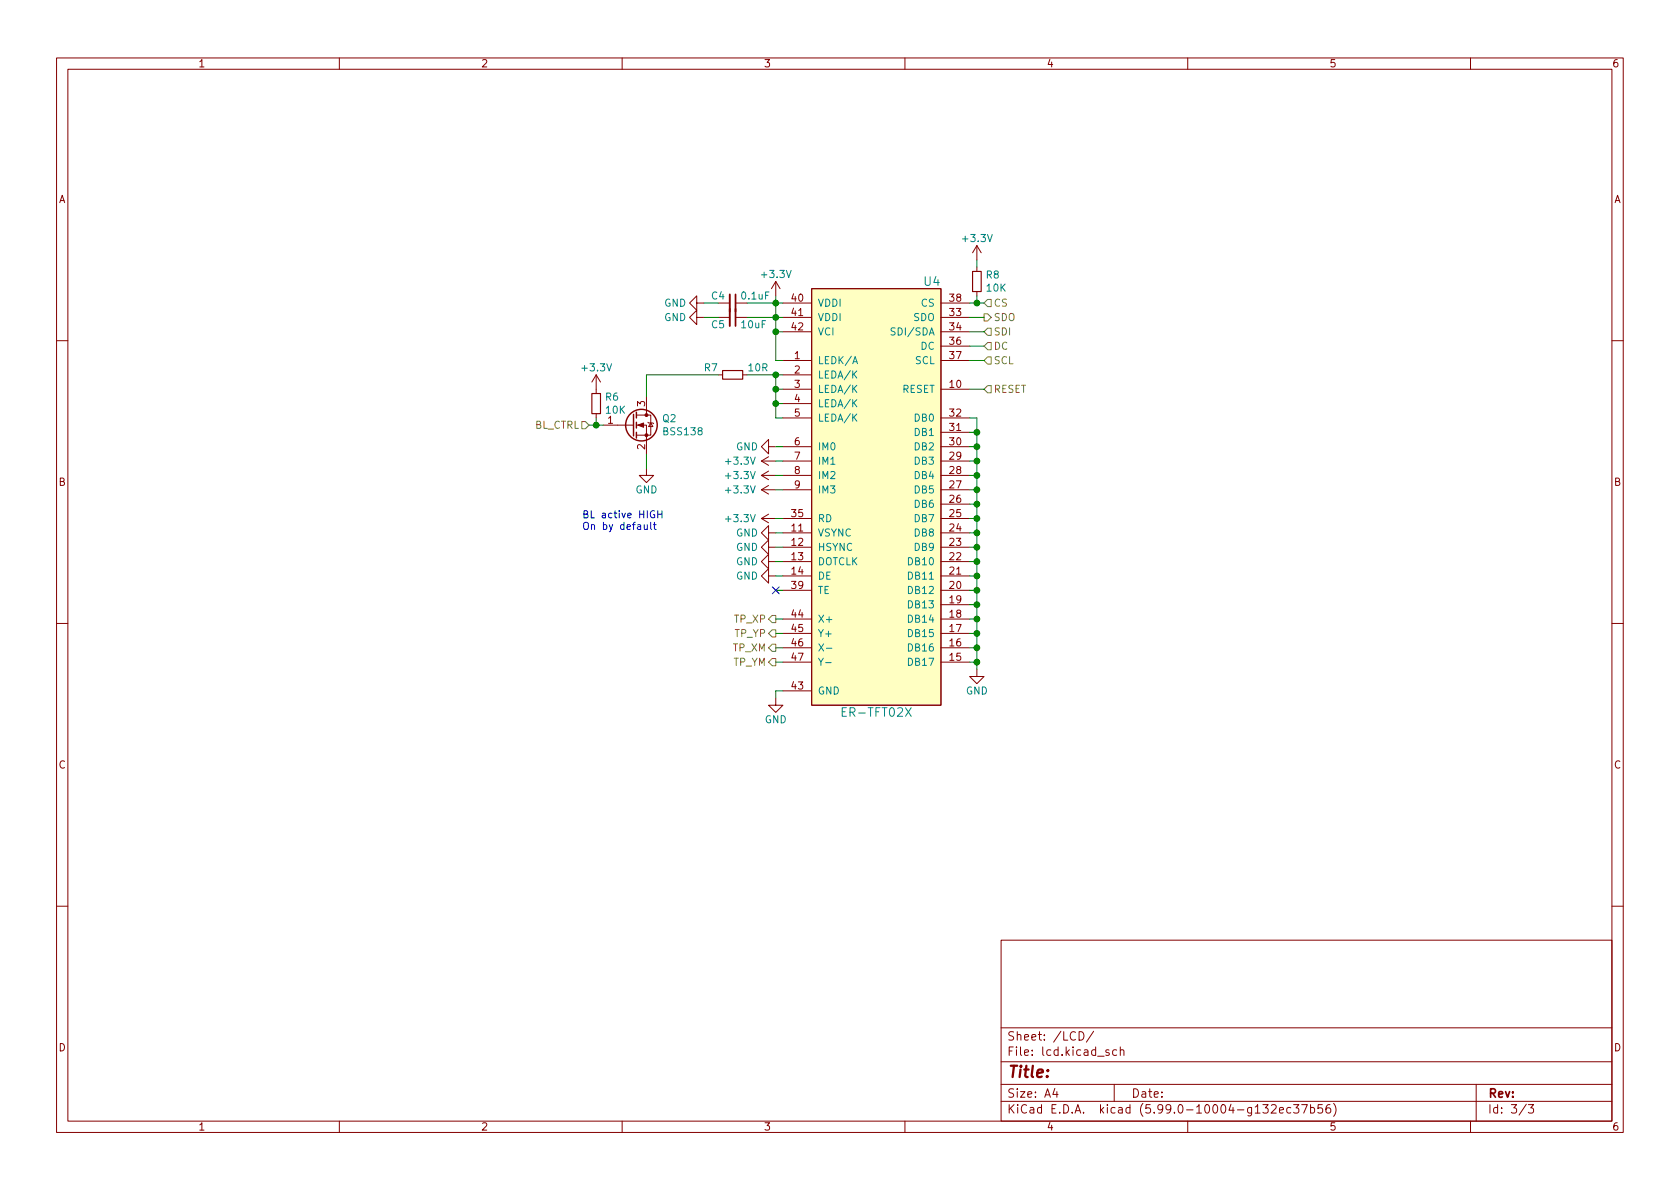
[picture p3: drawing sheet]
<svg xmlns="http://www.w3.org/2000/svg" width="297mm" height="210mm" viewBox="0 0 297 210" stroke-linecap="round" stroke-linejoin="round" font-family="sans-serif">
<g fill="none" stroke="#840000" stroke-width=".18">
<path d="M10 10.2h277v190.1h-277zM12 12.2h273v186.1h-273zM60 10.2v2M110 10.2v2M160 10.2v2M210 10.2v2M260 10.2v2M123.2 53.6v-1.3l-1.3 1.3 1.3 1.3v-1.3h1.3M123.2 56.1v-1.2l-1.3 1.2 1.3 1.3v-1.3h1.3M127 56.1h2M127 53.6h2M130 56.1h2.1"/>
<path d="M130 53.6h2.1M137.2 49.8l-.8 1.2M137.2 49.8v2.5M137.2 49.8l.7 1.2M138.4 56.1h5.1M138.4 53.6h5.1M138.4 58.7h5.1M143.5 51h22.9v73.7h-22.9zM166.4 56.1h5M166.4 53.6h5M166.4 58.7h5M172.7 43.4l-.7 1.3"/>
<path d="M172.7 43.4v2.6M172.7 47.2v.8M172.7 51.6v.7M172.7 43.4l.8 1.3M10 60.2h2M105.4 66.3v3.3M105.4 73.1v.8M105.4 66.3l-.8 1.3M105.4 66.3l.8 1.3M106.7 75.2h5.3M112.5 75.2h1.8v5.1M112.5 73.4h2.6v3.6h-2.6"/>
<path d="M114.3 70.1v3.3M114.6 74.7l.1 .1h.7l.2 .1M115.1 74.8l.3 .6h-.7zM127 66.3h.8M131.3 66.3h.8M135.9 79v-1.3l-1.3 1.3 1.3 1.3v-1.3h1.3M138.4 63.7h5.1M138.4 68.8h5.1M138.4 66.3h5.1M138.4 79h5.1M138.4 73.9h5.1M138.4 71.4h5.1"/>
<path d="M166.4 63.7h5M166.4 68.8h5M166.4 79h5M166.4 76.4h5M166.4 73.9h5M166.4 61.2h5M285 60.2h2M114.3 82.8v1.3h1.3l-1.3 1.2-1.3-1.2h1.3M134.6 91.7h2.6M134.6 86.6h2.6M134.6 84.1h2.6M134.6 81.5h2.6"/>
<path d="M134.6 81.5l1.3 .8M134.6 84.1l1.3 .7M134.6 86.6l1.3 .8M134.6 91.7l1.3 .8M135.9 96.8v-1.3l-1.3 1.3 1.3 1.2v-1.2h1.3M135.9 99.3v-1.3l-1.3 1.3 1.3 1.3v-1.3h1.3M135.9 94.2v-1.2l-1.3 1.2 1.3 1.3v-1.3h1.3M135.9 80.8l-1.3 .7M135.9 83.3l-1.3 .8M135.9 85.8l-1.3 .8M135.9 90.9l-1.3 .8M138.4 94.2h5.1"/>
<path d="M138.4 96.8h5.1M138.4 99.3h5.1M138.4 91.7h5.1M138.4 86.6h5.1M138.4 84.1h5.1M138.4 81.5h5.1M166.4 94.2h5M166.4 96.8h5M166.4 99.3h5M166.4 91.7h5M166.4 89.1h5M166.4 86.6h5"/>
<path d="M166.4 84.1h5M166.4 81.5h5M10 110.2h2M135.9 101.8v-1.2l-1.3 1.2 1.3 1.3v-1.3h1.3M138.4 101.8h5.1M138.4 117.1h5.1M138.4 114.5h5.1M138.4 112h5.1M138.4 109.5h5.1M138.4 104.4h5.1M166.4 101.8h5M166.4 117.1h5"/>
<path d="M166.4 114.5h5M166.4 112h5M166.4 109.5h5M166.4 106.9h5M166.4 104.4h5M172.7 118.4v1.2h1.3l-1.3 1.3-1.3-1.3h1.3M285 110.2h2M137.2 123.4v1.3h1.2l-1.2 1.3-1.3-1.3h1.3M138.4 122.2h5.1M10 160.2h2M177 166.3h108v32h-108zM285 160.2h2"/>
<path d="M60 198.3v2M110 198.3v2M160 198.3v2M177 194.8h108M177 191.8h108M177 187.8h108M177 181.8h108M186.5 192.5l-.4 1h1M186.9 193v1M190.8 182.4a.76 .76 0 0 1 .9 .8 .76 .76 0 0 1-.9 .7zM193.4 182.4l-1.3 1.9M196.1 185.7l-.4-.1-.2 .2 .1 .3 .5 .1v.4h-.6"/>
<path d="M197 191.8v3M197.4 185.7l-.4-.1-.3 .3v.4l.2 .3h.5M198.1 185.8l.2-.2 .3 .1 .1 .9M198.1 185.1v1.5M210 198.3v2M224.8 195.5l.6-.2 .2 .2v.3l-.9 1h.9M226.2 196.3l.7-.1v-.3l-.5-.1-.2 .2 .1 .8h.6M228.2 195.9l-.4-.1-.3 .3v.4l.1 .3h.6M228.7 195.3h.9l-.5 .6 .5 .1v.7l-.2 .1h-.5l-.2-.1M230.1 195.3h1l-.6 1.5M231.7 195.9l.4-.1 .3 .3v.4l-.1 .3h-.6M231.7 195.3v1.5"/>
<path d="M233.8 195.3h-.7l-.1 .7 .2-.1 .5 .1 .2 .2-.1 .5-.2 .1-.6-.1M235.1 195.3a.59 .59 0 0 0-.7 .7v.5l.2 .3h.4l.2-.1 .1-.5-.2-.2-.4-.1-.3 .3M235.8 195.1a1.72 1.72 0 0 1 0 2.3M260 198.3v2M261 191.8v6.5M269.9 195.3l-1.3 1.9M270.2 195.3h1l-.6 .6 .5 .1v.7l-.2 .1h-.5l-.2-.1"/>
</g>
<path d="M129 52.1v5.6" fill="none" stroke="#840000" stroke-width=".33"/>
<path d="M130 52.1v5.6" fill="none" stroke="#840000" stroke-width=".3"/>
<path d="M143.5 51h22.9v73.7h-22.9z" fill="#ffffc2" stroke="#ffffc2" stroke-width=".18"/>
<g fill="none" stroke="#008484" stroke-width=".18">
<path d="M158.3 58h-.5l-.2 .1v.4l.5 .2 .2 .3-.3 .2h-.5M150.8 64.3l.4-1.2 .4 1.2M150.9 64h.6M151 66.1l.5 .8M151 68.7l.5 .7M151 71.2l.5 .7M151 73.8l.5 .7M151.5 65.6l-.7 .7M151.5 68.1l-.7 .8M151.5 70.7l-.7 .7M151.5 73.2l-.7 .7M146 117.2h1"/>
<path d="M146.1 114.6h1"/>
</g>
<path d="M172 48h1.5v3.6h-1.5zM104.6 69.6h1.6v3.5h-1.6zM127.8 65.5h3.5v1.6h-3.5z" fill="none" stroke="#840000" stroke-width=".2"/>
<g fill="none" stroke="#840000" stroke-width=".25">
<path d="M112 73.3v3.8M112.5 72.9v1M112.5 74.7v1M112.5 76.4v1.1"/>
<circle cx="113.4" cy="75.2" r="2.79"/>
</g>
<g fill="#840000" stroke="#840000" stroke-width=".18">
<path d="M112.8 75.2l1-.4v.8z"/>
<circle cx="114.3" cy="77" r=".25"/>
<circle cx="114.3" cy="73.4" r=".25"/>
</g>
<path d="M174 55.5h.6l.7 .6-.7 .7h-.6zM174.6 58h.7v1.3h-.7l-.6-.6zM174.6 53h.7v1.2h-.7l-.6-.6zM102.9 74.5h.6l.6 .7-.6 .6h-.6zM174.6 60.6h.7v1.2h-.7l-.6-.6zM174.6 63.1h.7v1.3h-.7l-.6-.7zM174.6 68.2h.7v1.3h-.7l-.6-.7zM136.5 108.8h.7v1.3h-.7l-.6-.6zM136.5 111.4h.7v1.2h-.7l-.6-.6zM136.5 113.9h.7v1.3h-.7l-.6-.7zM136.5 116.5h.7v1.2h-.7l-.6-.6z" fill="none" stroke="#848400" stroke-width=".18"/>
<path d="M113.9 92.8l.1 .8h.3l.1-.1M114.4 92.8v.8M115 92.4v1l.2 .2M115.5 92.8h.5M115.7 90.4a.59 .59 0 0 0-.7 .5 .59 .59 0 0 0 .7 .6l.1-.5h-.3M115.7 92.4v1l.3 .2M116.3 90.3v1.3M116.3 90.9h.7M117 90.3v1.3" fill="none" stroke="#0000c2" stroke-width=".18"/>
<g fill="none" stroke="#008400" stroke-width=".18">
<path d="M124.5 53.6h2.5M124.5 56.1h2.5M132.1 53.6h6.3M132.1 56.1h6.3M137.2 52.3v11.4h1.2M137.2 58.7h1.2M171.4 53.6h2.6M171.4 56.1h2.6M171.4 58.7h2.6M172.7 46v1.2M172.7 52.3v1.3M104.1 75.2h2.6"/>
<path d="M105.4 73.9v1.3M127 66.3h-12.7v3.8M132.1 66.3h6.3M137.2 66.3v7.6h1.2M137.2 71.4h1.2M137.2 79h1.2M137.2 68.8h1.2M171.4 63.7h2.6M171.4 73.9h1.3v44.5M171.4 79h1.3M171.4 68.8h2.6M171.4 76.4h1.3"/>
<path d="M171.4 61.2h2.6M114.3 80.3v2.5M137.2 81.5h1.2M137.2 96.8h1.2M137.2 84.1h1.2M137.2 86.6h1.2M137.2 91.7h1.2M137.2 94.2h1.2M137.2 99.3h1.2M171.4 81.5h1.3M171.4 96.8h1.3M171.4 84.1h1.3"/>
<path d="M171.4 86.6h1.3M171.4 91.7h1.3M171.4 94.2h1.3M171.4 89.1h1.3M171.4 99.3h1.3M137.2 114.5h1.2M137.2 117.1h1.2M137.2 104.4h1.2M137.2 101.8h1.2M137.2 109.5h1.2M137.2 112h1.2M171.4 114.5h1.3"/>
<path d="M171.4 117.1h1.3M171.4 104.4h1.3M171.4 101.8h1.3M171.4 109.5h1.3M171.4 112h1.3M171.4 106.9h1.3M138.4 122.2h-1.2v1.2"/>
</g>
<path d="M136.6 103.8l1.2 1.2M137.8 103.8l-1.2 1.2" fill="none" stroke="#000084" stroke-width=".18"/>
<g fill="#008400" stroke="#008400" stroke-width=".18">
<circle cx="172.7" cy="104.4" r=".51"/>
<circle cx="137.2" cy="66.3" r=".51"/>
<circle cx="137.2" cy="68.8" r=".51"/>
<circle cx="137.2" cy="71.4" r=".51"/>
<circle cx="137.2" cy="53.6" r=".51"/>
<circle cx="137.2" cy="56.1" r=".51"/>
<circle cx="105.4" cy="75.2" r=".51"/>
<circle cx="137.2" cy="58.7" r=".51"/>
<circle cx="172.7" cy="79" r=".51"/>
<circle cx="172.7" cy="81.5" r=".51"/>
<circle cx="172.7" cy="84.1" r=".51"/>
<circle cx="172.7" cy="76.4" r=".51"/>
<circle cx="172.7" cy="53.6" r=".51"/>
<circle cx="172.7" cy="86.6" r=".51"/>
<circle cx="172.7" cy="89.1" r=".51"/>
<circle cx="172.7" cy="91.7" r=".51"/>
<circle cx="172.7" cy="94.2" r=".51"/>
<circle cx="172.7" cy="96.8" r=".51"/>
<circle cx="172.7" cy="106.9" r=".51"/>
<circle cx="172.7" cy="109.5" r=".51"/>
<circle cx="172.7" cy="112" r=".51"/>
<circle cx="172.7" cy="99.3" r=".51"/>
<circle cx="172.7" cy="101.8" r=".51"/>
<circle cx="172.7" cy="114.5" r=".51"/>
<circle cx="172.7" cy="117.1" r=".51"/>
</g>
<text font-size="2.8" fill="#840000" x="178" y="190.6">Title:</text>
<g font-size="2.1" fill="#008484">
<text x="163.4" y="50.5">U4</text>
<text x="149.3" y="126.7">ER-TFT02X</text>
</g>
<g font-size="2.1" fill="#840000">
<text x="178" y="184">Sheet: /LCD/</text>
<text x="178" y="186.7">File: lcd.kicad_sch</text>
<text x="178" y="196.9">KiCad E.D.A. kicad (5.99.0-10004-g132ec37b56)</text>
<text x="178" y="194.1">Size: A4</text>
<text x="200" y="194.1">Date:</text>
<text x="263" y="194.1">Rev:</text>
<text x="263" y="196.9">Id: 3/3</text>
</g>
<g font-size="1.8" fill="#840000">
<text x="35" y="11.9">1</text>
<text x="85" y="11.9">2</text>
<text x="135" y="11.9">3</text>
<text x="185" y="11.9">4</text>
<text x="235" y="11.9">5</text>
<text x="285" y="11.9">6</text>
<text x="10.3" y="35.9">A</text>
<text x="285.3" y="35.9">A</text>
<text x="140" y="53.3">40</text>
<text x="167.9" y="53.3">38</text>
<text x="140" y="55.9">41</text>
<text x="140" y="58.4">42</text>
<text x="167.9" y="55.9">33</text>
<text x="167.9" y="58.4">34</text>
<text x="140.5" y="63.5">1</text>
<text x="167.9" y="61">36</text>
<text x="167.9" y="63.5">37</text>
<text x="114" y="71.9" transform="rotate(-90 114 71.9)">3</text>
<text x="140.5" y="66">2</text>
<text x="140.5" y="68.6">3</text>
<text x="140.5" y="71.1">4</text>
<text x="167.9" y="68.6">10</text>
<text x="107.5" y="74.9">1</text>
<text x="140.5" y="73.7">5</text>
<text x="167.9" y="76.2">31</text>
<text x="167.9" y="73.7">32</text>
<text x="114" y="79.5" transform="rotate(-90 114 79.5)">2</text>
<text x="140.5" y="78.7">6</text>
<text x="140.5" y="81.3">7</text>
<text x="140.5" y="83.8">8</text>
<text x="167.9" y="83.8">28</text>
<text x="167.9" y="81.3">29</text>
<text x="167.9" y="78.7">30</text>
<text x="10.3" y="85.9">B</text>
<text x="140.5" y="86.4">9</text>
<text x="167.9" y="88.9">26</text>
<text x="167.9" y="86.4">27</text>
<text x="285.3" y="85.9">B</text>
<text x="140" y="94">11</text>
<text x="140" y="91.4">35</text>
<text x="167.9" y="94">24</text>
<text x="167.9" y="91.4">25</text>
<text x="140" y="96.5">12</text>
<text x="140" y="99.1">13</text>
<text x="140" y="101.6">14</text>
<text x="167.9" y="101.6">21</text>
<text x="167.9" y="99.1">22</text>
<text x="167.9" y="96.5">23</text>
<text x="140" y="104.1">39</text>
<text x="167.9" y="106.7">19</text>
<text x="167.9" y="104.1">20</text>
<text x="140" y="109.2">44</text>
<text x="140" y="111.8">45</text>
<text x="167.9" y="111.8">17</text>
<text x="167.9" y="109.2">18</text>
<text x="140" y="114.3">46</text>
<text x="140" y="116.8">47</text>
<text x="167.9" y="116.8">15</text>
<text x="167.9" y="114.3">16</text>
<text x="140" y="121.9">43</text>
<text x="10.3" y="135.9">C</text>
<text x="285.3" y="135.9">C</text>
<text x="10.3" y="185.9">D</text>
<text x="285.3" y="185.9">D</text>
<text x="35" y="199.9">1</text>
<text x="85" y="199.9">2</text>
<text x="135" y="199.9">3</text>
<text x="185" y="199.9">4</text>
<text x="235" y="199.9">5</text>
<text x="285" y="199.9">6</text>
</g>
<g font-size="1.8" fill="#008484">
<text x="170.4" y="42.8">+3.3V</text>
<text x="125.8" y="53">C4</text>
<text x="131.2" y="53">0.1uF</text>
<text x="134.8" y="49.1">+3.3V</text>
<text x="174.4" y="49.2">R8</text>
<text x="174.5" y="51.6">10K</text>
<text x="117.4" y="54.2">GND</text>
<text x="117.4" y="56.8">GND</text>
<text x="125.8" y="58">C5</text>
<text x="131.2" y="58">10uF</text>
<text x="144.5" y="54.2">VDDI</text>
<text x="144.5" y="56.8">VDDI</text>
<text x="144.5" y="59.3">VCI</text>
<text x="158.2" y="59.3">SDI/SDA</text>
<text x="161.5" y="56.8">SDO</text>
<text x="162.9" y="54.2">CS</text>
<text x="103.1" y="65.7">+3.3V</text>
<text x="124.6" y="65.7">R7</text>
<text x="132.4" y="65.7">10R</text>
<text x="144.5" y="64.4">LEDK/A</text>
<text x="161.8" y="64.4">SCL</text>
<text x="162.8" y="61.8">DC</text>
<text x="107.1" y="70.8">R6</text>
<text x="144.5" y="66.9">LEDA/K</text>
<text x="144.5" y="69.5">LEDA/K</text>
<text x="159.5" y="69.5">RESET</text>
<text x="107.2" y="73.1">10K</text>
<text x="117.2" y="74.6">Q2</text>
<text x="117.4" y="77">BSS138</text>
<text x="144.5" y="72">LEDA/K</text>
<text x="144.5" y="74.5">LEDA/K</text>
<text x="161.8" y="77.1">DB1</text>
<text x="161.8" y="74.5">DB0</text>
<text x="128.5" y="82.2">+3.3V</text>
<text x="130.1" y="79.6">GND</text>
<text x="144.5" y="79.6">IM0</text>
<text x="144.5" y="82.2">IM1</text>
<text x="161.8" y="82.2">DB3</text>
<text x="161.8" y="79.6">DB2</text>
<text x="112.3" y="87.2">GND</text>
<text x="128.5" y="84.7">+3.3V</text>
<text x="128.5" y="87.2">+3.3V</text>
<text x="144.5" y="84.7">IM2</text>
<text x="144.5" y="87.2">IM3</text>
<text x="161.8" y="89.8">DB6</text>
<text x="161.8" y="87.2">DB5</text>
<text x="161.8" y="84.7">DB4</text>
<text x="128.5" y="92.3">+3.3V</text>
<text x="130.1" y="94.9">GND</text>
<text x="144.5" y="94.9">VSYNC</text>
<text x="144.5" y="92.3">RD</text>
<text x="161.8" y="94.9">DB8</text>
<text x="161.8" y="92.3">DB7</text>
<text x="130.1" y="97.4">GND</text>
<text x="130.1" y="99.9">GND</text>
<text x="144.5" y="97.4">HSYNC</text>
<text x="144.5" y="99.9">DOTCLK</text>
<text x="160.8" y="99.9">DB10</text>
<text x="161.8" y="97.4">DB9</text>
<text x="130.1" y="102.5">GND</text>
<text x="144.5" y="102.5">DE</text>
<text x="144.5" y="105">TE</text>
<text x="160.8" y="107.6">DB13</text>
<text x="160.8" y="105">DB12</text>
<text x="160.8" y="102.5">DB11</text>
<text x="144.5" y="110.1">X+</text>
<text x="144.5" y="112.6">Y+</text>
<text x="160.8" y="112.6">DB15</text>
<text x="160.8" y="110.1">DB14</text>
<text x="144.5" y="115.2">X-</text>
<text x="144.5" y="117.7">Y-</text>
<text x="160.8" y="117.7">DB17</text>
<text x="160.8" y="115.2">DB16</text>
<text x="144.5" y="122.8">GND</text>
<text x="170.8" y="122.8">GND</text>
<text x="135.2" y="127.9">GND</text>
</g>
<g font-size="1.8" fill="#848400">
<text x="175.6" y="59.3">SDI</text>
<text x="175.6" y="54.2">CS</text>
<text x="175.6" y="56.8">SDO</text>
<text x="175.6" y="61.8">DC</text>
<text x="175.6" y="64.4">SCL</text>
<text x="175.6" y="69.5">RESET</text>
<text x="94.4" y="75.8">BL_CTRL</text>
<text x="129.9" y="110.1">TP_XP</text>
<text x="129.9" y="112.6">TP_YP</text>
<text x="129.6" y="115.2">TP_XM</text>
<text x="129.6" y="117.7">TP_YM</text>
</g>
<g font-size="1.8" fill="#0000c2">
<text x="102.9" y="91.6">BL active HIGH</text>
<text x="102.9" y="93.7">On by default</text>
</g>
</svg>
